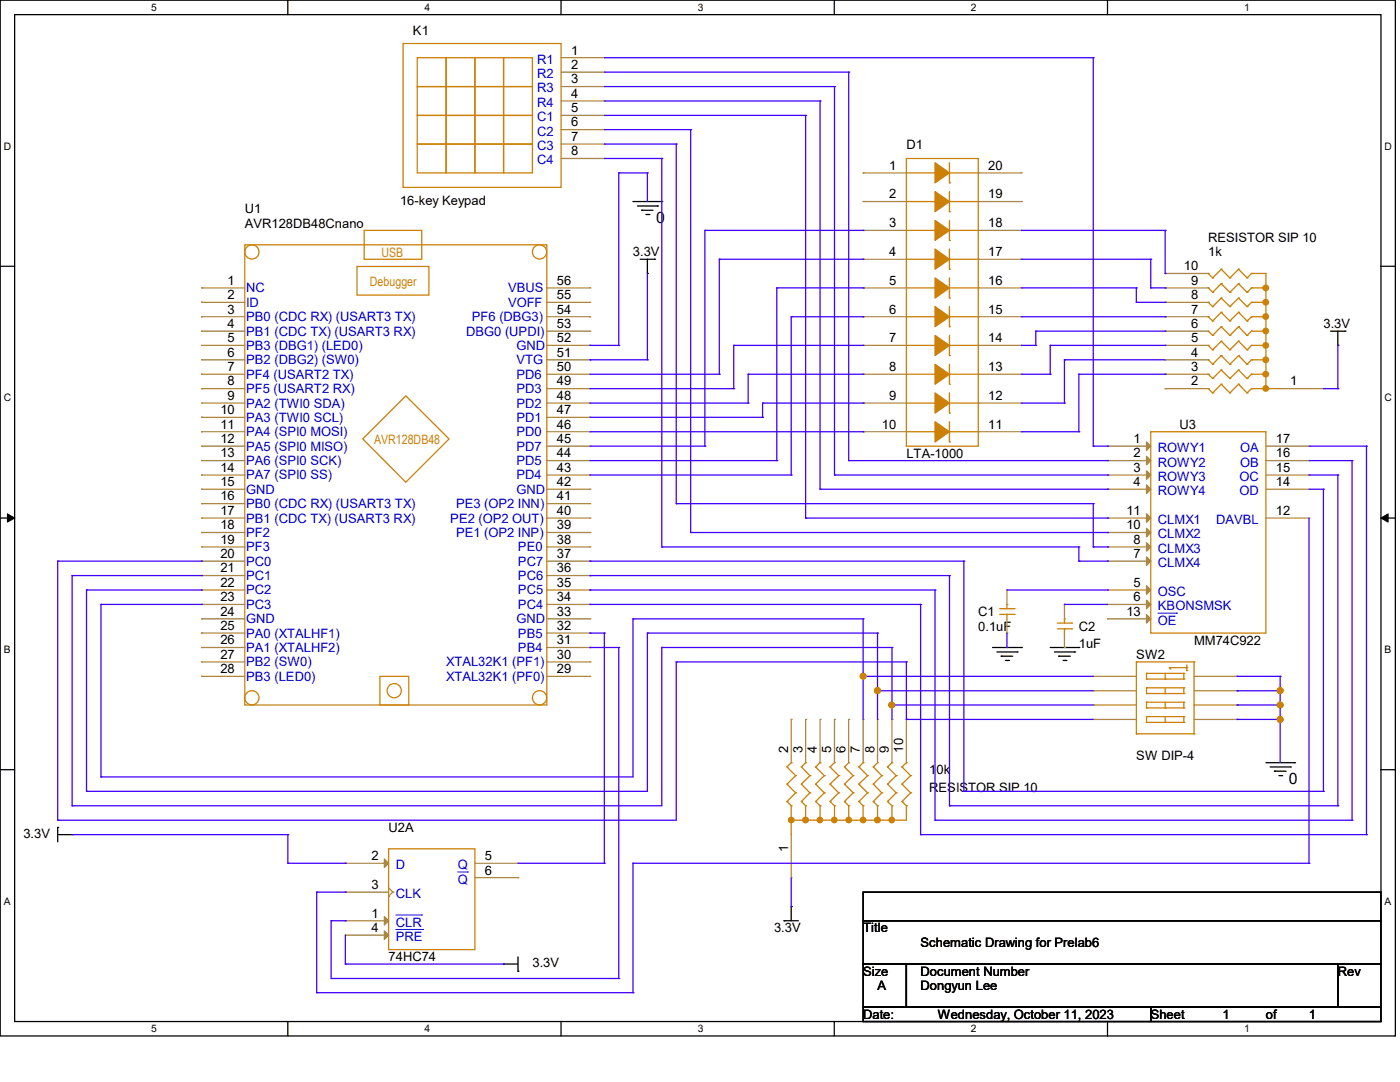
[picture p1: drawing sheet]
<svg xmlns="http://www.w3.org/2000/svg" width="279mm" height="216mm" viewBox="0 0 279 216" stroke-linecap="round" stroke-linejoin="round" font-family="sans-serif">
<path d="M0 0h278.5v206.7h-278.5zM2.9 2.9h272.7v200.9h-272.7z" fill="none" stroke="#000" stroke-width=".25"/>
<g fill="#fff">
<path d="M30.2 .3h1.1v2.3h-1.1z"/>
<path d="M30.2 204.1h1.1v2.3h-1.1z"/>
</g>
<path d="M57.4 0v2.9M57.4 203.8v2.9" fill="none" stroke="#000" stroke-width=".25"/>
<g fill="#fff">
<path d="M84.7 .3h1.1v2.3h-1.1z"/>
<path d="M84.7 204.1h1.1v2.3h-1.1z"/>
</g>
<path d="M112 0v2.9M112 203.8v2.9" fill="none" stroke="#000" stroke-width=".25"/>
<g fill="#fff">
<path d="M139.2 .3h1.1v2.3h-1.1z"/>
<path d="M139.2 204.1h1.1v2.3h-1.1z"/>
</g>
<path d="M166.5 0v2.9M166.5 203.8v2.9" fill="none" stroke="#000" stroke-width=".25"/>
<g fill="#fff">
<path d="M193.8 .3h1.1v2.3h-1.1z"/>
<path d="M193.8 204.1h1.1v2.3h-1.1z"/>
</g>
<path d="M221 0v2.9M221 203.8v2.9" fill="none" stroke="#000" stroke-width=".25"/>
<g fill="#fff">
<path d="M248.3 .3h1.1v2.3h-1.1z"/>
<path d="M248.3 204.1h1.1v2.3h-1.1z"/>
<path d="M.8 28h1.4v2.3h-1.4z"/>
<path d="M276.3 28h1.4v2.3h-1.4z"/>
<path d="M.8 78.2h1.4v2.3h-1.4z"/>
<path d="M276.3 78.2h1.4v2.3h-1.4z"/>
</g>
<path d="M0 53.1h2.9M275.6 53.1h2.9" fill="none" stroke="#000" stroke-width=".25"/>
<g fill="#fff">
<path d="M.8 128.5h1.3v2.2h-1.3z"/>
<path d="M276.3 128.5h1.3v2.2h-1.3z"/>
</g>
<path d="M0 103.4h2.9M275.6 103.4h2.9" fill="none" stroke="#000" stroke-width=".25"/>
<path d="M1.5 102.5l1.4 .9-1.4 .8zM275.6 103.4l1.4-.9v1.7z" fill="#000" stroke="#000" stroke-width=".2"/>
<g fill="#fff">
<path d="M.8 178.7h1.3v2.2h-1.3z"/>
<path d="M276.3 178.7h1.3v2.2h-1.3z"/>
</g>
<g fill="none" stroke="#000" stroke-width=".25">
<path d="M126.3 40.2h5.8M127.2 41.1h4M127.8 51.7h2.8M128.1 42h.1M128.1 42h2.2M128.9 42.8h.6M129.2 54.6h.1M129.2 51.7v2.9M129.5 42.8h.1M130.6 51.7h.1M131.2 41.1h.1M132.1 40.2h.1"/>
<path d="M265.6 66.1h2.8M267 68.9h.1M267 66.1v2.8M268.4 66.1h.1M198.1 129.2h5.7M199 130.1h4M199.8 130.9h.1M199.8 130.9h2.3M200.7 131.8h.6M201.3 131.8h.1M203 130.1h.1M203.8 129.2h.1"/>
<path d="M209.6 129.2h5.7M210.4 130.1h4.1M211.3 130.9h.1M211.3 130.9h2.3M212.2 131.8h.5M212.7 131.8h.1M214.5 130.1h.1M215.3 129.2h.1M0 153.6h2.9M252.6 152.2h5.8M253.5 153h4M254.3 153.9h.1"/>
<path d="M254.3 153.9h2.4M255.2 154.8h.6M255.8 154.8h.1M257.5 153h.1M258.4 152.2h.1M275.6 153.6h2.9M11.5 165.1h.1M11.5 166.5h2.9M11.5 165.1v2.9M14.4 166.5h.1M172.3 178h103.3v5.7h-103.3zM100.5 192.4h.1"/>
<path d="M100.5 192.4h2.9M103.4 193.8h.1M103.4 190.9v2.9M156.5 183.7h.1M156.5 183.7h2.8M157.9 180.9h.1M157.9 180.9v2.8M172.3 183.7h103.3v8.7h-103.3zM172.3 192.4h8.6v8.6h-8.6zM180.9 192.4h86.1v8.6h-86.1zM267 192.4h8.6v8.6h-8.6zM172.3 201h57.4v2.8h-57.4z"/>
<path d="M229.7 201h45.9v2.8h-45.9z"/>
</g>
<g fill="none" stroke="#cc8006" stroke-width=".25">
<path d="M80.4 8.7h31.6v28.7h-31.6zM83.3 11.5h5.7v5.8h-5.7zM83.3 17.3h5.7v5.7h-5.7zM89 11.5h5.8v5.8h-5.8zM89 17.3h5.8v5.7h-5.8zM94.8 11.5h5.7v5.8h-5.7zM94.8 17.3h5.7v5.7h-5.7zM100.5 11.5h5.8v5.8h-5.8zM100.5 17.3h5.8v5.7h-5.8zM83.3 23h5.7v5.7h-5.7zM83.3 28.7h5.7v5.8h-5.7zM89 23h5.8v5.7h-5.8z"/>
<path d="M89 28.7h5.8v5.8h-5.8zM94.8 23h5.7v5.7h-5.7zM94.8 28.7h5.7v5.8h-5.7zM100.5 23h5.8v5.7h-5.8zM100.5 28.7h5.8v5.8h-5.8zM180.9 31.6h14.3v57.4h-14.3zM180.9 34.5h5.7M186.6 34.5h.1M189.5 36.5h.1M189.5 34.5h5.7M189.5 32.5v4M189.5 38.2v4"/>
<path d="M195.2 34.5h.1M48.9 48.9h60.2v91.8h-60.2zM71.2 53.2h14.4v5.7h-14.4zM72.7 46h11.5v5.7h-11.5zM180.9 57.4h5.7M180.9 40.2h5.7M180.9 46h5.7M180.9 51.7h5.7M186.6 40.2h.1M186.6 46h.1M186.6 51.7h.1M186.6 57.4h.1"/>
<path d="M189.5 42.2h.1M189.5 48h.1M189.5 53.7h.1M189.5 59.5h.1M189.5 57.4h5.7M189.5 44v4M189.5 49.7v4M189.5 55.5v4M189.5 40.2h5.7M189.5 46h5.7M189.5 51.7h5.7M195.2 57.4h.1"/>
<path d="M195.2 51.7h.1M195.2 46h.1M195.2 40.2h.1M241.1 57.4h.1M241.1 54.6h.1M241.1 57.4l.9 .9M241.1 54.6l.9 .9M242 58.3h.1M242 55.5h.1M243.7 59.5h.1M243.7 56.6h.1M243.7 53.7h.1"/>
<path d="M243.7 59.5l-1.7 1.7M243.7 59.5l1.7 1.7M243.7 56.6l-1.7 1.7M243.7 56.6l1.7 1.7M243.7 53.7l-1.7 1.8M243.7 53.7l1.7 1.8M245.4 58.3h.1M245.4 55.5h.1M247.2 59.5h.1M247.2 56.6h.1M247.2 53.7h.1M247.2 59.5l-1.8 1.7"/>
<path d="M247.2 59.5l1.7 1.7M247.2 56.6l-1.8 1.7M247.2 56.6l1.7 1.7M247.2 53.7l-1.8 1.8M247.2 53.7l1.7 1.8M248.9 58.3h.1M248.9 55.5h.1M249.8 57.4h.1M249.8 54.6h.1M249.8 57.4l-.9 .9M249.8 54.6l-.9 .9M249.8 57.4h2.8"/>
<path d="M249.8 54.6h2.8v23M81 79l8.6 8.6-8.6 8.6-8.6-8.6zM180.9 74.7h5.7M180.9 68.9h5.7M180.9 63.2h5.7M186.6 63.2h.1M186.6 68.9h.1M186.6 74.7h.1M189.5 65.2h.1M189.5 71h.1M189.5 76.7h.1M189.5 74.7h5.7"/>
<path d="M189.5 68.9h5.7M189.5 63.2h5.7M189.5 61.2v4M189.5 66.9v4.1M189.5 72.7v4M189.5 78.4v4M195.2 74.7h.1M195.2 68.9h.1M195.2 63.2h.1M241.1 66.1h.1M241.1 63.2h.1M241.1 60.3h.1"/>
<path d="M241.1 77.6h.1M241.1 74.7h.1M241.1 71.8h.1M241.1 68.9h.1M241.1 66.1l.9 .8M241.1 63.2l.9 .9M241.1 60.3l.9 .9M241.1 77.6l.9 .8M241.1 74.7l.9 .8M241.1 71.8l.9 .9M241.1 68.9l.9 .9M242 66.9h.1"/>
<path d="M242 64.1h.1M242 61.2h.1M242 78.4h.1M242 75.5h.1M242 72.7h.1M242 69.8h.1M243.7 65.2h.1M243.7 62.3h.1M243.7 76.7h.1M243.7 73.8h.1M243.7 71h.1M243.7 68.1h.1"/>
<path d="M243.7 65.2l-1.7 1.7M243.7 65.2l1.7 1.7M243.7 62.3l-1.7 1.8M243.7 62.3l1.7 1.8M243.7 76.7l-1.7 1.7M243.7 76.7l1.7 1.7M243.7 73.8l-1.7 1.7M243.7 73.8l1.7 1.7M243.7 71l-1.7 1.7M243.7 71l1.7 1.7M243.7 68.1l-1.7 1.7M243.7 68.1l1.7 1.7"/>
<path d="M245.4 66.9h.1M245.4 64.1h.1M245.4 61.2h.1M245.4 78.4h.1M245.4 75.5h.1M245.4 72.7h.1M245.4 69.8h.1M247.2 65.2h.1M247.2 62.3h.1M247.2 76.7h.1M247.2 73.8h.1M247.2 71h.1"/>
<path d="M247.2 68.1h.1M247.2 65.2l-1.8 1.7M247.2 65.2l1.7 1.7M247.2 62.3l-1.8 1.8M247.2 62.3l1.7 1.8M247.2 76.7l-1.8 1.7M247.2 76.7l1.7 1.7M247.2 73.8l-1.8 1.7M247.2 73.8l1.7 1.7M247.2 71l-1.8 1.7M247.2 71l1.7 1.7M247.2 68.1l-1.8 1.7"/>
<path d="M247.2 68.1l1.7 1.7M248.9 66.9h.1M248.9 64.1h.1M248.9 61.2h.1M248.9 78.4h.1M248.9 75.5h.1M248.9 72.7h.1M248.9 69.8h.1M249.8 77.6h.1M249.8 74.7h.1M249.8 71.8h.1M249.8 68.9h.1"/>
<path d="M249.8 66.1h.1M249.8 63.2h.1M249.8 60.3h.1M249.8 66.1l-.9 .8M249.8 63.2l-.9 .9M249.8 60.3l-.9 .9M249.8 77.6l-.9 .8M249.8 74.7l-.9 .8M249.8 71.8l-.9 .9M249.8 68.9l-.9 .9M249.8 77.6h5.7M249.8 74.7h2.8"/>
<path d="M249.8 71.8h2.8M249.8 68.9h2.8M249.8 66.1h2.8M249.8 63.2h2.8M249.8 60.3h2.8M252.6 77.6h.1M180.9 80.4h5.7M180.9 86.1h5.7M186.6 80.4h.1M186.6 86.1h.1M189.5 82.4h.1M189.5 88.2h.1"/>
<path d="M189.5 84.2v4M189.5 80.4h5.7M189.5 86.1h5.7M195.2 86.1h.1M195.2 80.4h.1M229.7 86.1h22.9v40.2h-22.9zM75.8 135h5.8v5.7h-5.8zM199.5 122.6h2.9M199.5 121.5h2.9M201 120.6h.1M201 122.6h.1M201 120.6v.9"/>
<path d="M201 122.6v.9M202.4 122.6h.1M202.4 121.5h.1M211 125.5h2.9M211 124.3h2.9M212.4 123.5h.1M212.4 125.5h.1M212.4 123.5v.8M212.4 125.5v.8M213.9 125.5h.1M213.9 124.3h.1M226.8 132.1h.1"/>
<path d="M226.8 132.1v14.3M226.8 132.1h11.5M228.8 135.5h.1M228.8 134.4h.1M228.8 138.4h.1M228.8 137.2h.1M228.8 134.4h7.5M228.8 135.5h7.5M228.8 134.4v1.1M228.8 137.2v1.2M228.8 137.2h7.5M228.8 138.4h7.5"/>
<path d="M232.5 135.5h.1M232.5 138.4h.1M232.5 134.4v1.1M232.5 137.2v1.2M233.4 133.2h.1M233.4 133.2l.3 .3M233.4 133.2h3.5M236.3 134.4h.1M236.3 135.5h.1M236.3 137.2h.1M236.3 138.4h.1M236.3 134.4v1.1"/>
<path d="M236.3 137.2v1.2M236.9 133.2h.1M236.9 133.8h.1M236.9 132.7v1.1M238.3 132.1h.1M238.3 132.1v14.3M157.1 153h.1M157.1 156.5h.1M157.1 159.9h.1M157.1 153l1.7 1.8M157.1 156.5l1.7 1.7M157.1 159.9l.8 .9"/>
<path d="M157.9 152.2h.1M157.9 152.2l-.8 .8M158.8 154.8h.1M158.8 158.2h.1M158.8 154.8l-1.7 1.7M158.8 158.2l-1.7 1.7M159.9 153h.1M159.9 156.5h.1M159.9 159.9h.1M159.9 153l1.7 1.8M159.9 156.5l1.7 1.7M159.9 159.9l.9 .9"/>
<path d="M160.8 152.2h.1M160.8 152.2l-.9 .8M161.6 154.8h.1M161.6 158.2h.1M161.6 154.8l-1.7 1.7M161.6 158.2l-1.7 1.7M162.8 153h.1M162.8 156.5h.1M162.8 159.9h.1M162.8 153l1.7 1.8M162.8 156.5l1.7 1.7M162.8 159.9l.9 .9"/>
<path d="M163.7 152.2h.1M163.7 152.2l-.9 .8M164.5 154.8h.1M164.5 158.2h.1M164.5 154.8l-1.7 1.7M164.5 158.2l-1.7 1.7M165.7 153h.1M165.7 156.5h.1M165.7 159.9h.1M165.7 153l1.7 1.8M165.7 156.5l1.7 1.7M165.7 159.9l.8 .9"/>
<path d="M166.5 152.2h.1M166.5 152.2l-.8 .8M167.4 154.8h.1M167.4 158.2h.1M167.4 154.8l-1.7 1.7M167.4 158.2l-1.7 1.7M168.5 153h.1M168.5 156.5h.1M168.5 159.9h.1M168.5 153l1.8 1.8M168.5 156.5l1.8 1.7M168.5 159.9l.9 .9"/>
<path d="M169.4 152.2h.1M169.4 152.2l-.9 .8M170.3 154.8h.1M170.3 158.2h.1M170.3 154.8l-1.8 1.7M170.3 158.2l-1.8 1.7M171.4 153h.1M171.4 156.5h.1M171.4 159.9h.1M171.4 153l1.7 1.8M171.4 156.5l1.7 1.7M171.4 159.9l.9 .9"/>
<path d="M172.3 152.2h.1M172.3 152.2l-.9 .8M173.1 154.8h.1M173.1 158.2h.1M173.1 154.8l-1.7 1.7M173.1 158.2l-1.7 1.7M174.3 153h.1M174.3 156.5h.1M174.3 159.9h.1M174.3 153l1.7 1.8M174.3 156.5l1.7 1.7M174.3 159.9l.8 .9"/>
<path d="M175.1 152.2h.1M175.1 152.2l-.8 .8M176 154.8h.1M176 158.2h.1M176 154.8l-1.7 1.7M176 158.2l-1.7 1.7M177.1 153h.1M177.1 156.5h.1M177.1 159.9h.1M177.1 153l1.8 1.8M177.1 156.5l1.8 1.7M177.1 159.9l.9 .9"/>
<path d="M178 152.2h.1M178 152.2l-.9 .8M178.9 154.8h.1M178.9 158.2h.1M178.9 154.8l-1.8 1.7M178.9 158.2l-1.8 1.7M180 153h.1M180 156.5h.1M180 159.9h.1M180 153l1.7 1.8M180 156.5l1.7 1.7M180 159.9l.9 .9"/>
<path d="M180.9 152.2h.1M180.9 152.2l-.9 .8M181.7 154.8h.1M181.7 158.2h.1M181.7 154.8l-1.7 1.7M181.7 158.2l-1.7 1.7M226.8 146.4h.1M226.8 146.4h11.5M228.8 141.3h.1M228.8 140.1h.1M228.8 144.1h.1M228.8 143h.1"/>
<path d="M228.8 140.1v1.2M228.8 143v1.1M228.8 140.1h7.5M228.8 141.3h7.5M228.8 143h7.5M228.8 144.1h7.5M232.5 141.3h.1M232.5 144.1h.1M232.5 140.1v1.2M232.5 143v1.1M236.3 140.1h.1M236.3 141.3h.1"/>
<path d="M236.3 143h.1M236.3 144.1h.1M236.3 140.1v1.2M236.3 143v1.1M238.3 146.4h.1M77.6 169.4h17.2v20.1h-17.2zM157.9 160.8h.1M157.9 163.7h.1M157.9 160.8v5.7M160.8 160.8h.1M160.8 160.8v2.9M163.7 160.8h.1"/>
<path d="M163.7 160.8v2.9M166.5 160.8h.1M166.5 160.8v2.9M169.4 160.8h.1M169.4 160.8v2.9M172.3 160.8h.1M172.3 160.8v2.9M175.1 160.8h.1M175.1 160.8v2.9M178 160.8h.1M178 160.8v2.9M180.9 160.8h.1"/>
<path d="M180.9 160.8v2.9h-23"/>
<circle cx="50.3" cy="50.3" r="1.42"/>
<circle cx="107.7" cy="50.3" r="1.42"/>
<circle cx="50.3" cy="139.2" r="1.42"/>
<circle cx="78.7" cy="137.8" r="1.42"/>
<circle cx="107.7" cy="139.2" r="1.42"/>
</g>
<g fill="none" stroke="#a84" stroke-width=".25">
<path d="M112 11.5h8.6M112 14.4h8.6M112 17.3h8.6M120.6 11.5h.1M120.6 14.4h.1M120.6 17.3h.1M112 20.2h8.6M112 23h8.6M112 25.9h8.6M112 28.7h8.6M112 31.6h8.6M120.6 20.2h.1"/>
<path d="M120.6 23h.1M120.6 25.9h.1M120.6 28.7h.1M120.6 31.6h.1M172.3 34.5h.1M172.3 34.5h8.6M195.2 34.5h8.6M203.8 34.5h.1M40.2 57.4h.1M40.2 57.4h8.7M109.1 57.4h8.6M117.7 57.4h.1"/>
<path d="M172.3 40.2h.1M172.3 46h.1M172.3 51.7h.1M172.3 57.4h.1M172.3 57.4h8.6M172.3 40.2h8.6M172.3 46h8.6M172.3 51.7h8.6M195.2 57.4h8.6M195.2 40.2h8.6M195.2 46h8.6M195.2 51.7h8.6"/>
<path d="M203.8 40.2h.1M203.8 46h.1M203.8 51.7h.1M203.8 57.4h.1M232.5 57.4h.1M232.5 54.6h.1M232.5 57.4h8.6M232.5 54.6h8.6M40.2 60.3h.1M40.2 63.2h.1M40.2 66.1h.1M40.2 68.9h.1"/>
<path d="M40.2 71.8h.1M40.2 74.7h.1M40.2 77.6h.1M40.2 60.3h8.7M40.2 63.2h8.7M40.2 66.1h8.7M40.2 68.9h8.7M40.2 71.8h8.7M40.2 74.7h8.7M40.2 77.6h8.7M109.1 60.3h8.6M109.1 63.2h8.6"/>
<path d="M109.1 66.1h8.6M109.1 68.9h8.6M109.1 71.8h8.6M109.1 74.7h8.6M109.1 77.6h8.6M117.7 60.3h.1M117.7 63.2h.1M117.7 66.1h.1M117.7 68.9h.1M117.7 71.8h.1M117.7 74.7h.1M117.7 77.6h.1"/>
<path d="M172.3 63.2h.1M172.3 68.9h.1M172.3 74.7h.1M172.3 63.2h8.6M172.3 68.9h8.6M172.3 74.7h8.6M195.2 63.2h8.6M195.2 68.9h8.6M195.2 74.7h8.6M203.8 63.2h.1M203.8 68.9h.1M203.8 74.7h.1"/>
<path d="M232.5 77.6h.1M232.5 74.7h.1M232.5 71.8h.1M232.5 68.9h.1M232.5 66.1h.1M232.5 63.2h.1M232.5 60.3h.1M232.5 60.3h8.6M232.5 63.2h8.6M232.5 66.1h8.6M232.5 68.9h8.6M232.5 71.8h8.6"/>
<path d="M232.5 74.7h8.6M232.5 77.6h8.6M255.5 77.6h8.6M264.1 77.6h.1M40.2 80.4h.1M40.2 83.3h.1M40.2 86.1h.1M40.2 89h.1M40.2 91.9h.1M40.2 94.8h.1M40.2 97.6h.1M40.2 80.4h8.7"/>
<path d="M40.2 83.3h8.7M40.2 86.1h8.7M40.2 89h8.7M40.2 91.9h8.7M40.2 94.8h8.7M40.2 97.6h8.7M109.1 80.4h8.6M109.1 83.3h8.6M109.1 86.1h8.6M109.1 89h8.6M109.1 91.9h8.6M109.1 94.8h8.6"/>
<path d="M109.1 97.6h8.6M117.7 80.4h.1M117.7 83.3h.1M117.7 86.1h.1M117.7 89h.1M117.7 91.9h.1M117.7 94.8h.1M117.7 97.6h.1M172.3 80.4h.1M172.3 86.1h.1M172.3 80.4h8.6M172.3 86.1h8.6"/>
<path d="M195.2 80.4h8.6M195.2 86.1h8.6M203.8 80.4h.1M203.8 86.1h.1M221.1 89h.1M221.1 91.9h.1M221.1 94.8h.1M221.1 97.6h.1M221.1 89h8.6M221.1 91.9h8.6M221.1 94.8h8.6M221.1 97.6h8.6"/>
<path d="M252.6 89h8.6M252.6 91.9h8.6M252.6 94.8h8.6M252.6 97.6h8.6M261.2 97.6h.1M261.2 94.8h.1M261.2 91.9h.1M261.2 89h.1M40.2 100.5h.1M40.2 103.4h.1M40.2 106.3h.1M40.2 109.1h.1"/>
<path d="M40.2 112h.1M40.2 114.9h.1M40.2 117.7h.1M40.2 100.5h8.7M40.2 103.4h8.7M40.2 106.3h8.7M40.2 109.1h8.7M40.2 112h8.7M40.2 114.9h8.7M40.2 117.7h8.7M109.1 100.5h8.6M109.1 103.4h8.6"/>
<path d="M109.1 106.3h8.6M109.1 109.1h8.6M109.1 112h8.6M109.1 114.9h8.6M109.1 117.7h8.6M117.7 100.5h.1M117.7 103.4h.1M117.7 106.3h.1M117.7 109.1h.1M117.7 112h.1M117.7 114.9h.1M117.7 117.7h.1"/>
<path d="M201 117.7h.1M201 117.7v2.9M221.1 117.7h.1M221.1 106.3h.1M221.1 103.4h.1M221.1 109.1h.1M221.1 112h.1M221.1 103.4h8.6M221.1 106.3h8.6M221.1 109.1h8.6M221.1 112h8.6M221.1 117.7h8.6"/>
<path d="M252.6 103.4h8.6M261.2 103.4h.1M40.2 120.6h.1M40.2 123.5h.1M40.2 126.3h.1M40.2 129.2h.1M40.2 132.1h.1M40.2 135h.1M40.2 120.6h8.7M40.2 123.5h8.7M40.2 126.3h8.7M40.2 129.2h8.7"/>
<path d="M40.2 132.1h8.7M40.2 135h8.7M109.1 120.6h8.6M109.1 123.5h8.6M109.1 126.3h8.6M109.1 129.2h8.6M109.1 132.1h8.6M109.1 135h8.6M117.7 120.6h.1M117.7 123.5h.1M117.7 126.3h.1M117.7 129.2h.1"/>
<path d="M117.7 132.1h.1M117.7 135h.1M201 126.3h.1M201 123.5v2.8M212.4 129.2h.1M212.4 120.6h.1M212.4 120.6v2.9M212.4 126.3v2.9M218.2 135h.1M218.2 137.8h.1M218.2 135h8.6M218.2 137.8h8.6"/>
<path d="M221.1 120.6h.1M221.1 123.5h.1M221.1 120.6h8.6M221.1 123.5h8.6M238.3 135h8.6M238.3 137.8h8.6M246.9 135h.1M246.9 137.8h.1M157.9 143.6h.1M157.9 143.6v8.6M160.8 143.6h.1M160.8 143.6v8.6"/>
<path d="M163.7 143.6h.1M163.7 143.6v8.6M166.5 143.6h.1M166.5 143.6v8.6M169.4 143.6h.1M169.4 143.6v8.6M172.3 143.6h.1M172.3 143.6v8.6M175.1 143.6h.1M175.1 143.6v8.6M178 143.6h.1M178 143.6v8.6"/>
<path d="M180.9 143.6h.1M180.9 143.6v8.6M218.2 140.7h.1M218.2 143.6h.1M218.2 140.7h8.6M218.2 143.6h8.6M238.3 140.7h8.6M238.3 143.6h8.6M246.9 140.7h.1M246.9 143.6h.1M68.9 172.3h.1M68.9 178h.1"/>
<path d="M68.9 172.3h8.7M68.9 178h8.7M77.6 178.9h.1M77.6 177.2l.8 .8M78.4 178h.1M78.4 178l-.8 .9M94.8 172.3h8.6M94.8 175.1h8.6M103.4 172.3h.1M103.4 175.1h.1M157.9 175.1h.1M157.9 166.5v8.6"/>
<path d="M68.9 186.6h.1M68.9 183.7h.1M68.9 186.6h8.7M68.9 183.7h8.7"/>
</g>
<g fill="#cc8006" stroke="#cc8006" stroke-width=".25">
<path d="M186.6 32.5l2.9 2-2.9 2z" fill-rule="evenodd"/>
<path d="M186.6 38.2l2.9 2-2.9 2z" fill-rule="evenodd"/>
<path d="M186.6 44l2.9 2-2.9 2z" fill-rule="evenodd"/>
<path d="M186.6 49.7l2.9 2-2.9 2z" fill-rule="evenodd"/>
<path d="M186.6 55.5l2.9 1.9-2.9 2.1z" fill-rule="evenodd"/>
<path d="M186.6 61.2l2.9 2-2.9 2z" fill-rule="evenodd"/>
<path d="M186.6 66.9l2.9 2-2.9 2.1z" fill-rule="evenodd"/>
<path d="M186.6 72.7l2.9 2-2.9 2z" fill-rule="evenodd"/>
<path d="M186.6 78.4l2.9 2-2.9 2z" fill-rule="evenodd"/>
<path d="M186.6 84.2l2.9 1.9-2.9 2.1z" fill-rule="evenodd"/>
<circle cx="252.6" cy="77.5" r=".55"/>
<circle cx="252.6" cy="74.7" r=".55"/>
<circle cx="252.6" cy="71.8" r=".55"/>
<circle cx="252.6" cy="68.9" r=".55"/>
<circle cx="252.6" cy="66" r=".55"/>
<circle cx="252.6" cy="63.2" r=".55"/>
<circle cx="252.6" cy="60.3" r=".55"/>
<circle cx="252.6" cy="57.4" r=".55"/>
<circle cx="157.9" cy="163.6" r=".55"/>
<circle cx="160.8" cy="163.6" r=".56"/>
<circle cx="163.6" cy="163.6" r=".55"/>
<circle cx="166.5" cy="163.6" r=".55"/>
<circle cx="169.4" cy="163.6" r=".55"/>
<circle cx="172.3" cy="163.6" r=".55"/>
<circle cx="175.1" cy="163.6" r=".56"/>
<circle cx="178" cy="163.6" r=".55"/>
</g>
<g fill="#a84" stroke="#a84" stroke-width=".25">
<path d="M76.7 171.4l.9 .9-.9 .8z"/>
<path d="M76.7 185.8l.9 .8-.9 .9z"/>
<path d="M76.7 182.9l.9 .8-.9 .9z"/>
<path d="M228.8 88.2l.9 .8-.9 .9z"/>
<path d="M228.8 91.1l.9 .8-.9 .9z"/>
<path d="M228.8 93.9l.9 .9-.9 .8z"/>
<path d="M228.8 96.8l.9 .8-.9 .9z"/>
<path d="M228.8 116.9l.9 .8-.9 .9z"/>
<path d="M228.8 119.8l.9 .8-.9 .9z"/>
<path d="M228.8 105.4l.9 .9-.9 .8z"/>
<path d="M228.8 102.5l.9 .9-.9 .8z"/>
<path d="M228.8 122.6l.9 .9-.9 .8z"/>
<path d="M228.8 108.3l.9 .8-.9 .9z"/>
<path d="M228.8 111.1l.9 .9-.9 .8z"/>
</g>
<path d="M231.1 122.3h3.7M234.8 122.3h.1M91.4 174h1.9M93.3 174h.1M79 185.5h5.3M79 182.6h5.2M84.2 182.6h.1M84.3 185.5h.1" fill="none" stroke="#00c" stroke-width=".2"/>
<g fill="none" stroke="#4200ff" stroke-width=".25">
<path d="M120.6 11.5h97.6M120.6 14.4h48.8M120.6 17.3h45.9M166.5 17.3h.1M166.5 17.3v77.5M169.4 14.4h.1M169.4 14.4v77.5M218.2 11.5h.1M218.2 11.5v77.5M120.6 20.2h43.1M120.6 23h40.2M120.6 25.9h17.2"/>
<path d="M120.6 28.7h14.4M120.6 31.6h11.5M123.5 34.5h.1M123.5 34.5h5.7M123.5 34.5v34.4M129.2 34.5h.1M129.2 34.5v5.7M132.1 31.6h.1M132.1 31.6v77.5M135 28.7h.1M135 28.7v71.8M137.8 25.9h.1"/>
<path d="M137.8 25.9v80.4M160.8 23h.1M160.8 23v80.4M163.7 20.2h.1M163.7 20.2v77.4M129.2 54.6v17.2M140.7 46h.1M140.7 46v43M140.7 46h31.6M143.6 51.7h.1M143.6 51.7v23M143.6 51.7h28.7"/>
<path d="M155 57.4h.1M155 57.4v34.5M155 57.4h17.3M172.3 57.4h.1M172.3 51.7h.1M172.3 46h.1M203.8 57.4h23M203.8 51.7h25.9M203.8 46h28.7M226.8 57.4h.1M226.8 57.4v2.9M229.7 51.7h.1"/>
<path d="M229.7 57.4h.1M229.7 57.4h2.8M229.7 51.7v5.7M232.5 46h.1M232.5 54.6h.1M232.5 57.4h.1M232.5 46v8.6M117.7 71.8h.1M117.7 68.9h.1M117.7 74.7h25.9M117.7 77.6h28.7M117.7 68.9h5.8"/>
<path d="M117.7 71.8h11.5M123.5 68.9h.1M129.2 71.8h.1M143.6 74.7h.1M146.4 77.6h.1M146.4 68.9h.1M146.4 68.9v8.7M146.4 68.9h25.9M149.3 74.7h.1M149.3 74.7v5.7M149.3 74.7h23M157.9 63.2h.1"/>
<path d="M157.9 63.2v31.6M157.9 63.2h14.4M172.3 74.7h.1M172.3 68.9h.1M172.3 63.2h.1M203.8 74.7h5.8M203.8 68.9h2.9M203.8 63.2h28.7M206.7 66.1h.1M206.7 68.9h.1M206.7 66.1v2.8M206.7 66.1h25.8"/>
<path d="M209.6 74.7h.1M209.6 68.9h.1M209.6 68.9h22.9M209.6 68.9v5.8M212.4 71.8h.1M212.4 71.8v8.6M212.4 71.8h20.1M215.3 74.7h.1M215.3 74.7h17.2M215.3 74.7v11.4M226.8 60.3h.1M226.8 60.3h5.7"/>
<path d="M232.5 60.3h.1M232.5 63.2h.1M232.5 66.1h.1M232.5 68.9h.1M232.5 74.7h.1M264.1 77.6h2.9M267 77.6h.1M267 68.9h.1M267 68.9v8.7M117.7 86.1h54.6M117.7 83.3h34.5M117.7 80.4h31.6"/>
<path d="M117.7 94.8h40.2M117.7 91.9h37.3M117.7 89h23M140.7 89h.1M149.3 80.4h.1M152.2 83.3h.1M152.2 80.4h.1M152.2 80.4v2.9M152.2 80.4h20.1M155 91.9h.1M157.9 94.8h.1M163.7 97.6h.1"/>
<path d="M163.7 97.6h57.4M166.5 94.8h.1M166.5 94.8h54.6M169.4 91.9h.1M169.4 91.9h51.7M172.3 86.1h.1M172.3 80.4h.1M203.8 86.1h11.5M203.8 80.4h8.6M212.4 80.4h.1M215.3 86.1h.1M218.2 89h.1"/>
<path d="M218.2 89h2.9M221.1 89h.1M221.1 91.9h.1M221.1 94.8h.1M221.1 97.6h.1M261.2 94.8h5.8M261.2 91.9h8.6M261.2 89h11.5M261.2 97.6h2.9M264.1 97.6h.1M264.1 97.6v60.3M267 94.8h.1"/>
<path d="M267 94.8v66M269.8 91.9h.1M269.8 91.9v71.8M272.7 89h.1M272.7 89v77.5M11.5 112h.1M11.5 112v51.7M11.5 112h28.7M14.4 114.9h.1M14.4 114.9v45.9M14.4 114.9h25.8M17.3 117.7h.1"/>
<path d="M17.3 117.7v40.2M17.3 117.7h22.9M40.2 112h.1M40.2 114.9h.1M40.2 117.7h.1M117.7 117.7h.1M117.7 114.9h.1M117.7 112h.1M117.7 112h74.7M117.7 114.9h71.8M117.7 117.7h68.9M132.1 109.1h.1"/>
<path d="M132.1 109.1h83.2M135 100.5h.1M135 100.5h83.2M137.8 106.3h.1M137.8 106.3h83.3M160.8 103.4h.1M160.8 103.4h60.3M186.6 117.7h.1M186.6 117.7v46M189.5 114.9h.1M189.5 114.9v45.9M192.4 112h.1"/>
<path d="M192.4 112v45.9M201 117.7h20.1M215.3 109.1h.1M215.3 112h.1M215.3 112h5.8M215.3 109.1v2.9M218.2 100.5h.1M218.2 109.1h.1M218.2 100.5v8.6M218.2 109.1h2.9M221.1 117.7h.1M221.1 103.4h.1"/>
<path d="M221.1 106.3h.1M221.1 109.1h.1M221.1 112h.1M261.2 103.4v68.9M20.2 120.6h.1M20.2 120.6v34.4M20.2 120.6h20M40.2 120.6h.1M117.7 129.2h.1M117.7 126.3h.1M117.7 120.6h.1M117.7 129.2h5.8"/>
<path d="M117.7 126.3h2.9M117.7 120.6h66M120.6 126.3h.1M120.6 126.3v46M123.5 129.2h.1M123.5 129.2v66M126.3 123.5h.1M126.3 123.5h46M126.3 123.5v31.5h-106.1M129.2 126.3h.1M129.2 126.3h45.9M129.2 126.3v31.6h-111.9"/>
<path d="M132.1 129.2h.1M132.1 129.2h45.9M132.1 129.2v31.6h-117.7M135 132.1h.1M135 132.1h45.9M135 132.1v31.6h-123.5M172.3 123.5h.1M172.3 135h.1M172.3 123.5v20.1M172.3 135h45.9M175.1 126.3h.1M175.1 137.8h.1"/>
<path d="M175.1 126.3v17.3M175.1 137.8h43.1M178 129.2h.1M178 129.2v14.4M180.9 132.1h.1M180.9 132.1v11.5M183.7 120.6h.1M183.7 120.6v45.9M201 129.2h.1M201 126.3v2.9M212.4 120.6h.1M212.4 120.6h8.7"/>
<path d="M246.9 135h.1M246.9 137.8h.1M246.9 135h8.6M246.9 137.8h8.6M255.5 135h.1M255.5 137.8h.1M255.5 135v17.2M17.3 157.9h.1M20.2 155h.1M178 140.7h.1M178 140.7h40.2M180.9 143.6h.1"/>
<path d="M180.9 143.6h37.3M192.4 157.9h.1M192.4 157.9h71.7M246.9 140.7h.1M246.9 143.6h.1M246.9 140.7h8.6M246.9 143.6h8.6M255.5 140.7h.1M255.5 143.6h.1M264.1 157.9h.1M11.5 163.7h.1M14.4 160.8h.1"/>
<path d="M14.4 166.5h43M57.4 166.5h.1M57.4 172.3h.1M57.4 166.5v5.8M57.4 172.3h11.5M63.2 178h.1M63.2 178v20.1M63.2 178h5.7M68.9 172.3h.1M68.9 178h.1M103.4 172.3h17.2M120.6 172.3h.1"/>
<path d="M126.3 172.3h.1M126.3 172.3v25.8M126.3 172.3h134.9M157.9 175.1v5.8M183.7 166.5h.1M183.7 166.5h89M186.6 163.7h.1M186.6 163.7h83.2M189.5 160.8h.1M189.5 160.8h77.5M261.2 172.3h.1M267 160.8h.1"/>
<path d="M269.8 163.7h.1M272.7 166.5h.1M63.2 198.1h.1M63.2 198.1h63.1M66.1 183.7h.1M66.1 183.7v11.5h57.4M66.1 183.7h2.8M68.9 183.7h.1M68.9 192.4h.1M68.9 186.6v5.8M68.9 192.4h31.6M100.5 192.4h.1"/>
<path d="M123.5 195.2h.1M126.3 198.1h.1M157.9 180.9h.1"/>
</g>
<g fill="#f00" stroke="#f00" stroke-width=".25">
<circle cx="172.3" cy="134.9" r=".55"/>
<circle cx="175.1" cy="137.8" r=".56"/>
<circle cx="178" cy="140.7" r=".55"/>
<circle cx="255.5" cy="137.8" r=".55"/>
<circle cx="255.5" cy="140.7" r=".55"/>
<circle cx="255.5" cy="143.6" r=".55"/>
</g>
<g font-size="3.1">
<text x="130.9" y="44.4">0</text>
<text x="257.2" y="156.4">0</text>
</g>
<g font-size="2.6">
<text x="82.4" y="7">K1</text>
<text x="114" y="10.9">1</text>
<text x="114" y="13.8">2</text>
<text x="114" y="16.6">3</text>
<text x="114" y="19.5">4</text>
<text x="114" y="22.4">5</text>
<text x="114" y="25.2">6</text>
<text x="114" y="28.1">7</text>
<text x="180.9" y="29.6">D1</text>
<text x="114" y="31">8</text>
<text x="177.5" y="33.9">1</text>
<text x="197.2" y="33.9">20</text>
<text x="79.8" y="40.9">16-key Keypad</text>
<text x="177.5" y="39.6">2</text>
<text x="197.2" y="39.6">19</text>
<text x="48.9" y="42.5">U1</text>
<text x="48.9" y="45.4">AVR128DB48Cnano</text>
<text x="177.5" y="45.3">3</text>
<text x="197.2" y="45.3">18</text>
<text x="126.3" y="51.2">3.3V</text>
<text x="177.5" y="51.1">4</text>
<text x="197.2" y="51.1">17</text>
<text x="236.3" y="53.9">10</text>
<text x="241.1" y="51.2">1k</text>
<text x="241.1" y="48.3">RESISTOR SIP 10</text>
<text x="45.4" y="56.8">1</text>
<text x="45.4" y="59.7">2</text>
<text x="111.1" y="56.8">56</text>
<text x="111.1" y="59.7">55</text>
<text x="177.5" y="56.8">5</text>
<text x="197.2" y="56.8">16</text>
<text x="237.7" y="59.7">8</text>
<text x="237.7" y="56.8">9</text>
<text x="45.4" y="62.6">3</text>
<text x="45.4" y="65.4">4</text>
<text x="111.1" y="62.6">54</text>
<text x="111.1" y="65.4">53</text>
<text x="177.5" y="62.6">6</text>
<text x="197.2" y="62.6">15</text>
<text x="237.7" y="65.4">6</text>
<text x="237.7" y="62.6">7</text>
<text x="264.1" y="65.5">3.3V</text>
<text x="45.4" y="68.3">5</text>
<text x="45.4" y="71.2">6</text>
<text x="111.1" y="68.3">52</text>
<text x="111.1" y="71.2">51</text>
<text x="177.5" y="68.3">7</text>
<text x="197.2" y="68.3">14</text>
<text x="237.7" y="71.2">4</text>
<text x="237.7" y="68.3">5</text>
<text x="45.4" y="74">7</text>
<text x="45.4" y="76.9">8</text>
<text x="111.1" y="74">50</text>
<text x="111.1" y="76.9">49</text>
<text x="177.5" y="74">8</text>
<text x="197.2" y="74">13</text>
<text x="237.7" y="76.9">2</text>
<text x="237.7" y="74">3</text>
<text x="257.5" y="76.9">1</text>
<text x="44" y="82.6">10</text>
<text x="45.4" y="79.8">9</text>
<text x="111.1" y="79.8">48</text>
<text x="111.1" y="82.6">47</text>
<text x="177.5" y="79.8">9</text>
<text x="197.2" y="79.8">12</text>
<text x="44" y="85.5">11</text>
<text x="44" y="88.4">12</text>
<text x="111.1" y="85.5">46</text>
<text x="111.1" y="88.4">45</text>
<text x="176" y="85.5">10</text>
<text x="197.2" y="85.5">11</text>
<text x="226.2" y="88.4">1</text>
<text x="235.4" y="85.6">U3</text>
<text x="254.6" y="88.4">17</text>
<text x="44" y="91.3">13</text>
<text x="44" y="94.1">14</text>
<text x="111.1" y="91.3">44</text>
<text x="111.1" y="94.1">43</text>
<text x="180.9" y="91.4">LTA-1000</text>
<text x="226.2" y="91.3">2</text>
<text x="226.2" y="94.1">3</text>
<text x="254.6" y="94.1">15</text>
<text x="254.6" y="91.3">16</text>
<text x="44" y="97">15</text>
<text x="44" y="99.9">16</text>
<text x="111.1" y="97">42</text>
<text x="111.1" y="99.9">41</text>
<text x="226.2" y="97">4</text>
<text x="254.6" y="97">14</text>
<text x="44" y="102.7">17</text>
<text x="44" y="105.6">18</text>
<text x="111.1" y="102.7">40</text>
<text x="111.1" y="105.6">39</text>
<text x="224.8" y="105.6">10</text>
<text x="224.8" y="102.7">11</text>
<text x="254.6" y="102.7">12</text>
<text x="44" y="108.5">19</text>
<text x="44" y="111.3">20</text>
<text x="111.1" y="108.5">38</text>
<text x="111.1" y="111.3">37</text>
<text x="226.2" y="108.5">8</text>
<text x="226.2" y="111.3">7</text>
<text x="44" y="114.2">21</text>
<text x="44" y="117.1">22</text>
<text x="44" y="120">23</text>
<text x="111.1" y="114.2">36</text>
<text x="111.1" y="117.1">35</text>
<text x="111.1" y="120">34</text>
<text x="226.2" y="117.1">5</text>
<text x="226.2" y="120">6</text>
<text x="44" y="122.9">24</text>
<text x="44" y="125.7">25</text>
<text x="111.1" y="122.9">33</text>
<text x="111.1" y="125.7">32</text>
<text x="195.2" y="122.9">C1</text>
<text x="195.2" y="125.8">0.1uF</text>
<text x="215.3" y="125.8">C2</text>
<text x="224.8" y="122.9">13</text>
<text x="44" y="128.6">26</text>
<text x="44" y="131.4">27</text>
<text x="111.1" y="128.6">31</text>
<text x="111.1" y="131.4">30</text>
<text x="215.3" y="129.2">1uF</text>
<text x="226.8" y="131.5">SW2</text>
<text x="238.3" y="128.7">MM74C922</text>
<text x="44" y="134.3">28</text>
<text x="111.1" y="134.3">29</text>
<text x="157.3" y="150.2" transform="rotate(-90 157.3 150.2)">2</text>
<text x="160.1" y="150.2" transform="rotate(-90 160.1 150.2)">3</text>
<text x="163" y="150.2" transform="rotate(-90 163 150.2)">4</text>
<text x="165.9" y="150.2" transform="rotate(-90 165.9 150.2)">5</text>
<text x="168.7" y="150.2" transform="rotate(-90 168.7 150.2)">6</text>
<text x="171.6" y="150.2" transform="rotate(-90 171.6 150.2)">7</text>
<text x="174.5" y="150.2" transform="rotate(-90 174.5 150.2)">8</text>
<text x="177.4" y="150.2" transform="rotate(-90 177.4 150.2)">9</text>
<text x="180.3" y="150.2" transform="rotate(-90 180.3 150.2)">10</text>
<text x="185.5" y="154.5">10k</text>
<text x="226.8" y="151.6">SW DIP-4</text>
<text x="185.5" y="157.9">RESISTOR SIP 10</text>
<text x="4.7" y="167.1">3.3V</text>
<text x="77.6" y="166">U2A</text>
<text x="74.1" y="171.6">2</text>
<text x="96.8" y="171.6">5</text>
<text x="157.3" y="170" transform="rotate(-90 157.3 170)">1</text>
<text x="74.1" y="177.4">3</text>
<text x="96.8" y="174.5">6</text>
<text x="74.1" y="186">4</text>
<text x="74.1" y="183.1">1</text>
<text x="77.6" y="191.8">74HC74</text>
<text x="154.5" y="186.1">3.3V</text>
<text x="172.3" y="186.1">Title</text>
<text x="183.7" y="188.9">Schematic Drawing for Prelab6</text>
<text x="106.3" y="193">3.3V</text>
<text x="172.3" y="194.7">Size</text>
<text x="175.1" y="197.6">A</text>
<text x="183.7" y="194.7">Document Number</text>
<text x="183.7" y="197.6">Dongyun Lee</text>
<text x="267" y="194.7">Rev</text>
<text x="172.3" y="203.3">Date:</text>
<text x="187.2" y="203.3">Wednesday, October 11, 2023</text>
<text x="229.7" y="203.3">Sheet</text>
<text x="244" y="203.3">1</text>
<text x="252.6" y="203.3">of</text>
<text x="261.2" y="203.3">1</text>
</g>
<g font-size="2.6" fill="#00c">
<text x="107.2" y="12.7">R1</text>
<text x="107.2" y="15.6">R2</text>
<text x="107.2" y="18.5">R3</text>
<text x="107.2" y="21.3">R4</text>
<text x="107.2" y="24.2">C1</text>
<text x="107.2" y="27.1">C2</text>
<text x="107.2" y="29.9">C3</text>
<text x="107.2" y="32.8">C4</text>
<text x="49.1" y="58.3">NC</text>
<text x="101.4" y="58.3">VBUS</text>
<text x="49.1" y="61.2">ID</text>
<text x="49.1" y="64.1">PB0 (CDC RX) (USART3 TX)</text>
<text x="94.2" y="64.1">PF6 (DBG3)</text>
<text x="101.4" y="61.2">VOFF</text>
<text x="49.1" y="67">PB1 (CDC TX) (USART3 RX)</text>
<text x="49.1" y="69.8">PB3 (DBG1) (LED0)</text>
<text x="93" y="67">DBG0 (UPDI)</text>
<text x="103.1" y="69.8">GND</text>
<text x="49.1" y="72.7">PB2 (DBG2) (SW0)</text>
<text x="49.1" y="75.6">PF4 (USART2 TX)</text>
<text x="103.1" y="72.7">VTG</text>
<text x="103.1" y="75.6">PD6</text>
<text x="49.1" y="78.4">PF5 (USART2 RX)</text>
<text x="49.1" y="81.3">PA2 (TWI0 SDA)</text>
<text x="103.1" y="78.4">PD3</text>
<text x="103.1" y="81.3">PD2</text>
<text x="49.1" y="84.2">PA3 (TWI0 SCL)</text>
<text x="49.1" y="87">PA4 (SPI0 MOSI)</text>
<text x="49.1" y="89.9">PA5 (SPI0 MISO)</text>
<text x="103.1" y="84.2">PD1</text>
<text x="103.1" y="87">PD0</text>
<text x="103.1" y="89.9">PD7</text>
<text x="49.1" y="92.8">PA6 (SPI0 SCK)</text>
<text x="49.1" y="95.7">PA7 (SPI0 SS)</text>
<text x="103.1" y="92.8">PD5</text>
<text x="103.1" y="95.7">PD4</text>
<text x="231.1" y="90.2">ROWY1</text>
<text x="231.1" y="93.1">ROWY2</text>
<text x="231.1" y="96">ROWY3</text>
<text x="247.4" y="96">OC</text>
<text x="247.5" y="93.1">OB</text>
<text x="247.5" y="90.2">OA</text>
<text x="49.1" y="98.6">GND</text>
<text x="49.1" y="101.4">PB0 (CDC RX) (USART3 TX)</text>
<text x="91" y="101.4">PE3 (OP2 INN)</text>
<text x="103.1" y="98.6">GND</text>
<text x="231.1" y="98.8">ROWY4</text>
<text x="247.4" y="98.8">OD</text>
<text x="49.1" y="104.3">PB1 (CDC TX) (USART3 RX)</text>
<text x="49.1" y="107.1">PF2</text>
<text x="89.9" y="104.3">PE2 (OP2 OUT)</text>
<text x="91" y="107.1">PE1 (OP2 INP)</text>
<text x="231.1" y="107.4">CLMX2</text>
<text x="231.1" y="104.6">CLMX1</text>
<text x="242.7" y="104.6">DAVBL</text>
<text x="49.1" y="110">PF3</text>
<text x="49.1" y="112.9">PC0</text>
<text x="103.4" y="110">PE0</text>
<text x="103.4" y="112.9">PC7</text>
<text x="231.1" y="110.3">CLMX3</text>
<text x="231.1" y="113.2">CLMX4</text>
<text x="49.1" y="115.7">PC1</text>
<text x="49.1" y="118.6">PC2</text>
<text x="103.4" y="115.7">PC6</text>
<text x="103.4" y="118.6">PC5</text>
<text x="231.1" y="118.9">OSC</text>
<text x="49.1" y="121.5">PC3</text>
<text x="49.1" y="124.4">GND</text>
<text x="103.1" y="124.4">GND</text>
<text x="103.4" y="121.5">PC4</text>
<text x="231.1" y="121.8">KBONSMSK</text>
<text x="231.1" y="124.7">OE</text>
<text x="49.1" y="127.3">PA0 (XTALHF1)</text>
<text x="49.1" y="130.1">PA1 (XTALHF2)</text>
<text x="103.4" y="127.3">PB5</text>
<text x="103.4" y="130.1">PB4</text>
<text x="49.1" y="133">PB2 (SW0)</text>
<text x="49.1" y="135.8">PB3 (LED0)</text>
<text x="89" y="133">XTAL32K1 (PF1)</text>
<text x="89" y="135.8">XTAL32K1 (PF0)</text>
<text x="79" y="173.4">D</text>
<text x="91.4" y="173.4">Q</text>
<text x="79" y="179.2">CLK</text>
<text x="91.4" y="176.3">Q</text>
<text x="79" y="184.9">CLR</text>
<text x="79" y="187.8">PRE</text>
</g>
<g font-size="2.6" fill="#cc8006">
<text x="76.1" y="51.3">USB</text>
<text x="73.8" y="57">Debugger</text>
<text x="74.7" y="88.6">AVR128DB48</text>
</g>
<g font-size="2.1">
<text x="30.2" y="2.2">5</text>
<text x="84.7" y="2.2">4</text>
<text x="139.2" y="2.2">3</text>
<text x="193.8" y="2.2">2</text>
<text x="248.3" y="2.2">1</text>
<text x=".8" y="29.8">D</text>
<text x="276.3" y="29.8">D</text>
<text x=".8" y="80.1">C</text>
<text x="276.3" y="80.1">C</text>
<text x=".8" y="130.3">B</text>
<text x="276.3" y="130.3">B</text>
<text x=".8" y="180.5">A</text>
<text x="276.3" y="180.5">A</text>
<text x="30.2" y="206">5</text>
<text x="84.7" y="206">4</text>
<text x="139.2" y="206">3</text>
<text x="193.8" y="206">2</text>
<text x="248.3" y="206">1</text>
</g>
</svg>
